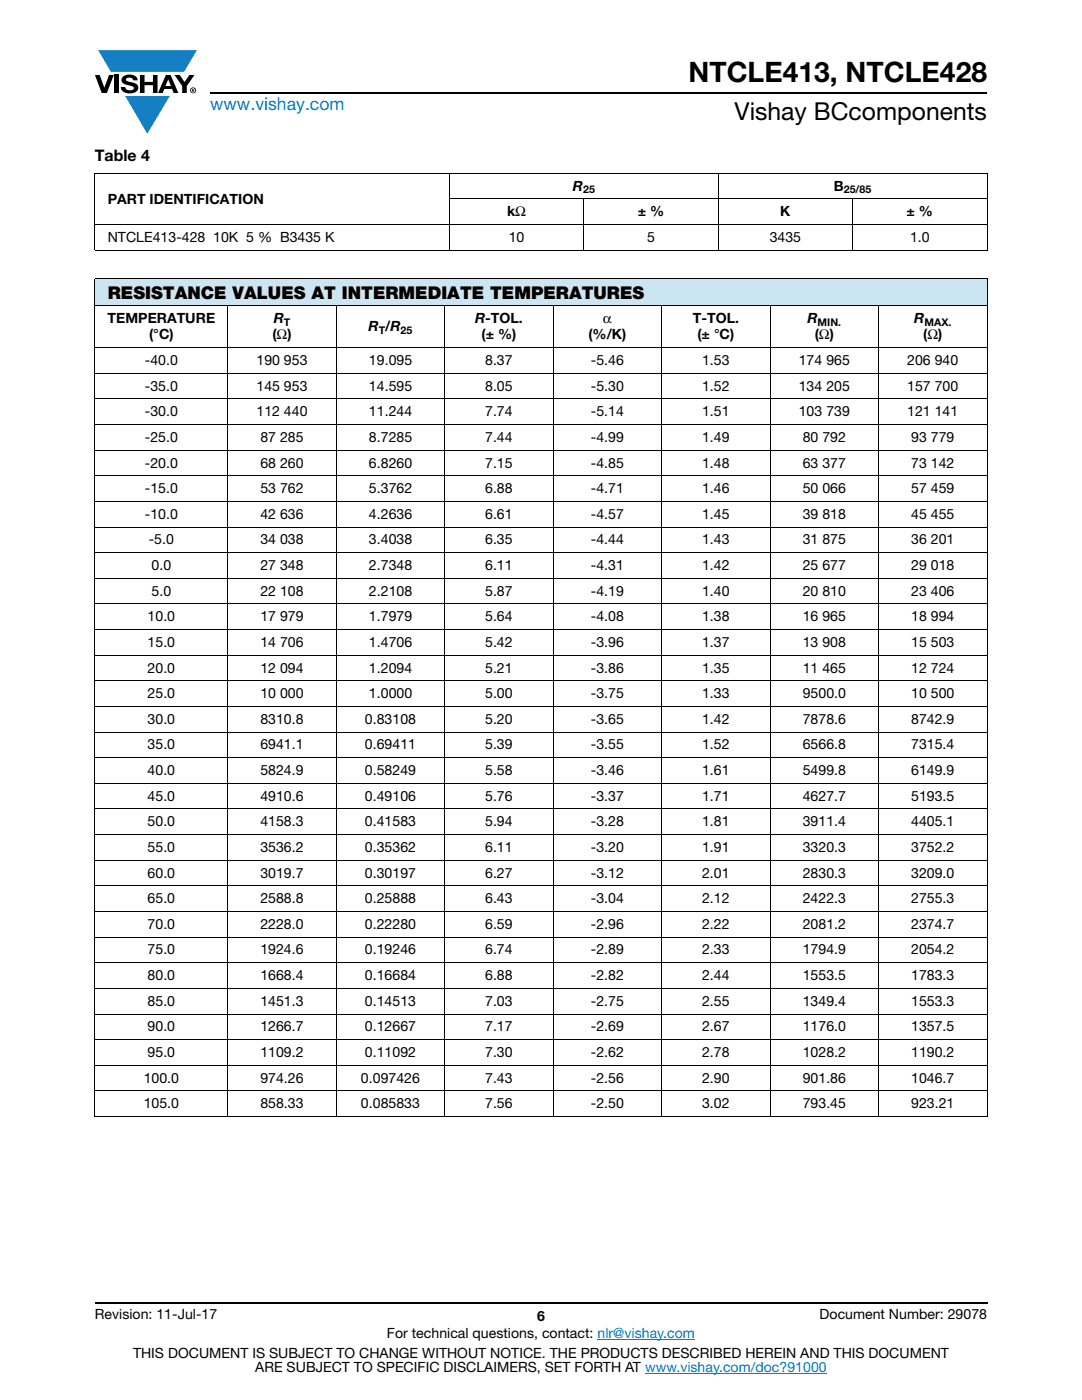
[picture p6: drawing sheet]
<svg xmlns="http://www.w3.org/2000/svg" width="216mm" height="279mm" viewBox="0 0 216 279" stroke-linecap="round" stroke-linejoin="round" font-family="sans-serif">
<g fill="#147fc3">
<path d="M19.6 10h19.7l-2.6 4.3h-1.1h-13.5z"/>
<path d="M25 19.2h8.9l-4.5 7.5z"/>
</g>
<g fill="#000">
<path d="M18.9 15h1l.9 2.5 1-2.5h.9l-1.4 3.6h-1zM22.9 15h.9v3.6h-.9zM24.6 15.3a2.1 2.1 0 0 1 2.8 .3l.1 .4h-.9a.79 .79 0 0 0-.7-.5 .79 .79 0 0 0-.8 .4l.3 .3 1 .2a1.08 1.08 0 0 1 1.2 1 1.08 1.08 0 0 1-1.1 1.2 1.73 1.73 0 0 1-2.4-1.2h.9a.96 .96 0 0 0 .8 .6 .96 .96 0 0 0 .9-.4 1.31 1.31 0 0 0-1.2-.6 1.03 1.03 0 0 1-1.1-.6 1.03 1.03 0 0 1 .2-1.1zM27.9 15h.9v1.3h1.7v-1.3h.9v3.6h-.9v-1.6h-1.7v1.6h-.9zM34.8 15h1.1l.9 1.4 1-1.4h1l-1.5 2.2v1.4h-.9v-1.4z"/>
<path d="M33.6 15.9l.5 1.3h-1.1zM33.1 15l-1.6 3.6h1l.3-.8h1.5l.3 .8h1l-1.6-3.6z"/>
<path d="M38.4 17.8h.2v.2h-.2zM38.3 17.7v.7h.1v-.3l.4 .3-.2-.3 .2-.2-.1-.2z"/>
<path d="M38.1 18a.46 .46 0 0 1 .9 0 .46 .46 0 0 1-.9 0zM37.9 18a.6 .6 0 0 0 1.2 0 .6 .6 0 0 0-1.2 0z"/>
</g>
<path d="M42 18.6h155M18.9 260h178.1" fill="none" stroke="#000" stroke-width=".36"/>
<path d="M119.2 267.3h19.5M128.7 274h36.3" fill="none" stroke="#007ec4" stroke-width=".2"/>
<path d="M18.9 55.6h178.1v5.5h-178.1z" fill="#cce5f3"/>
<g fill="#fff">
<path d="M18.9 69.4h26.6v5.1h-26.6z"/>
<path d="M45.5 69.4h21.6v5.1h-21.6z"/>
<path d="M67.1 69.4h21.7v5.1h-21.7z"/>
<path d="M88.8 69.4h21.6v5.1h-21.6z"/>
<path d="M110.4 69.4h21.6v5.1h-21.6z"/>
<path d="M132 69.4h21.7v5.1h-21.7z"/>
<path d="M153.7 69.4h21.6v5.1h-21.6z"/>
<path d="M175.3 69.4h21.7v5.1h-21.7z"/>
<path d="M18.9 74.5h26.6v5.1h-26.6z"/>
<path d="M45.5 74.5h21.6v5.1h-21.6z"/>
<path d="M67.1 74.5h21.7v5.1h-21.7z"/>
<path d="M88.8 74.5h21.6v5.1h-21.6z"/>
<path d="M110.4 74.5h21.6v5.1h-21.6z"/>
<path d="M132 74.5h21.7v5.1h-21.7z"/>
<path d="M153.7 74.5h21.6v5.1h-21.6z"/>
<path d="M175.3 74.5h21.7v5.1h-21.7z"/>
<path d="M18.9 79.6h26.6v5.1h-26.6z"/>
<path d="M45.5 79.6h21.6v5.1h-21.6z"/>
<path d="M67.1 79.6h21.7v5.1h-21.7z"/>
<path d="M88.8 79.6h21.6v5.1h-21.6z"/>
<path d="M110.4 79.6h21.6v5.1h-21.6z"/>
<path d="M132 79.6h21.7v5.1h-21.7z"/>
<path d="M153.7 79.6h21.6v5.1h-21.6z"/>
<path d="M175.3 79.6h21.7v5.1h-21.7z"/>
<path d="M18.9 84.7h26.6v5.1h-26.6z"/>
<path d="M45.5 84.7h21.6v5.1h-21.6z"/>
<path d="M67.1 84.7h21.7v5.1h-21.7z"/>
<path d="M88.8 84.7h21.6v5.1h-21.6z"/>
<path d="M110.4 84.7h21.6v5.1h-21.6z"/>
<path d="M132 84.7h21.7v5.1h-21.7z"/>
<path d="M153.7 84.7h21.6v5.1h-21.6z"/>
<path d="M175.3 84.7h21.7v5.1h-21.7z"/>
<path d="M18.9 89.8h26.6v5.1h-26.6z"/>
<path d="M45.5 89.8h21.6v5.1h-21.6z"/>
<path d="M67.1 89.8h21.7v5.1h-21.7z"/>
<path d="M88.8 89.8h21.6v5.1h-21.6z"/>
<path d="M110.4 89.8h21.6v5.1h-21.6z"/>
<path d="M132 89.8h21.7v5.1h-21.7z"/>
<path d="M153.7 89.8h21.6v5.1h-21.6z"/>
<path d="M175.3 89.8h21.7v5.1h-21.7z"/>
<path d="M18.9 94.9h26.6v5.2h-26.6z"/>
<path d="M45.5 94.9h21.6v5.2h-21.6z"/>
<path d="M67.1 94.9h21.7v5.2h-21.7z"/>
<path d="M88.8 94.9h21.6v5.2h-21.6z"/>
<path d="M110.4 94.9h21.6v5.2h-21.6z"/>
<path d="M132 94.9h21.7v5.2h-21.7z"/>
<path d="M153.7 94.9h21.6v5.2h-21.6z"/>
<path d="M175.3 94.9h21.7v5.2h-21.7z"/>
<path d="M18.9 100.1h26.6v5.1h-26.6z"/>
<path d="M45.5 100.1h21.6v5.1h-21.6z"/>
<path d="M67.1 100.1h21.7v5.1h-21.7z"/>
<path d="M88.8 100.1h21.6v5.1h-21.6z"/>
<path d="M110.4 100.1h21.6v5.1h-21.6z"/>
<path d="M132 100.1h21.7v5.1h-21.7z"/>
<path d="M153.7 100.1h21.6v5.1h-21.6z"/>
<path d="M175.3 100.1h21.7v5.1h-21.7z"/>
<path d="M18.9 105.2h26.6v5.1h-26.6z"/>
<path d="M45.5 105.2h21.6v5.1h-21.6z"/>
<path d="M67.1 105.2h21.7v5.1h-21.7z"/>
<path d="M88.8 105.2h21.6v5.1h-21.6z"/>
<path d="M110.4 105.2h21.6v5.1h-21.6z"/>
<path d="M132 105.2h21.7v5.1h-21.7z"/>
<path d="M153.7 105.2h21.6v5.1h-21.6z"/>
<path d="M175.3 105.2h21.7v5.1h-21.7z"/>
<path d="M18.9 110.3h26.6v5.1h-26.6z"/>
<path d="M45.5 110.3h21.6v5.1h-21.6z"/>
<path d="M67.1 110.3h21.7v5.1h-21.7z"/>
<path d="M88.8 110.3h21.6v5.1h-21.6z"/>
<path d="M110.4 110.3h21.6v5.1h-21.6z"/>
<path d="M132 110.3h21.7v5.1h-21.7z"/>
<path d="M153.7 110.3h21.6v5.1h-21.6z"/>
<path d="M175.3 110.3h21.7v5.1h-21.7z"/>
<path d="M18.9 115.4h26.6v5.1h-26.6z"/>
<path d="M45.5 115.4h21.6v5.1h-21.6z"/>
<path d="M67.1 115.4h21.7v5.1h-21.7z"/>
<path d="M88.8 115.4h21.6v5.1h-21.6z"/>
<path d="M110.4 115.4h21.6v5.1h-21.6z"/>
<path d="M132 115.4h21.7v5.1h-21.7z"/>
<path d="M153.7 115.4h21.6v5.1h-21.6z"/>
<path d="M175.3 115.4h21.7v5.1h-21.7z"/>
<path d="M18.9 120.5h26.6v5.1h-26.6z"/>
<path d="M45.5 120.5h21.6v5.1h-21.6z"/>
<path d="M67.1 120.5h21.7v5.1h-21.7z"/>
<path d="M88.8 120.5h21.6v5.1h-21.6z"/>
<path d="M110.4 120.5h21.6v5.1h-21.6z"/>
<path d="M132 120.5h21.7v5.1h-21.7z"/>
<path d="M153.7 120.5h21.6v5.1h-21.6z"/>
<path d="M175.3 120.5h21.7v5.1h-21.7z"/>
<path d="M18.9 125.6h26.6v5.1h-26.6z"/>
<path d="M45.5 125.6h21.6v5.1h-21.6z"/>
<path d="M67.1 125.6h21.7v5.1h-21.7z"/>
<path d="M88.8 125.6h21.6v5.1h-21.6z"/>
<path d="M110.4 125.6h21.6v5.1h-21.6z"/>
<path d="M132 125.6h21.7v5.1h-21.7z"/>
<path d="M153.7 125.6h21.6v5.1h-21.6z"/>
<path d="M175.3 125.6h21.7v5.1h-21.7z"/>
<path d="M18.9 130.7h26.6v5.2h-26.6z"/>
<path d="M45.5 130.7h21.6v5.2h-21.6z"/>
<path d="M67.1 130.7h21.7v5.2h-21.7z"/>
<path d="M88.8 130.7h21.6v5.2h-21.6z"/>
<path d="M110.4 130.7h21.6v5.2h-21.6z"/>
<path d="M132 130.7h21.7v5.2h-21.7z"/>
<path d="M153.7 130.7h21.6v5.2h-21.6z"/>
<path d="M175.3 130.7h21.7v5.2h-21.7z"/>
<path d="M18.9 135.9h26.6v5.1h-26.6z"/>
<path d="M45.5 135.9h21.6v5.1h-21.6z"/>
<path d="M67.1 135.9h21.7v5.1h-21.7z"/>
<path d="M88.8 135.9h21.6v5.1h-21.6z"/>
<path d="M110.4 135.9h21.6v5.1h-21.6z"/>
<path d="M132 135.9h21.7v5.1h-21.7z"/>
<path d="M153.7 135.9h21.6v5.1h-21.6z"/>
<path d="M175.3 135.9h21.7v5.1h-21.7z"/>
<path d="M18.9 141h26.6v5.1h-26.6z"/>
<path d="M45.5 141h21.6v5.1h-21.6z"/>
<path d="M67.1 141h21.7v5.1h-21.7z"/>
<path d="M88.8 141h21.6v5.1h-21.6z"/>
<path d="M110.4 141h21.6v5.1h-21.6z"/>
<path d="M132 141h21.7v5.1h-21.7z"/>
<path d="M153.7 141h21.6v5.1h-21.6z"/>
<path d="M175.3 141h21.7v5.1h-21.7z"/>
<path d="M18.9 146.1h26.6v5.1h-26.6z"/>
<path d="M45.5 146.1h21.6v5.1h-21.6z"/>
<path d="M67.1 146.1h21.7v5.1h-21.7z"/>
<path d="M88.8 146.1h21.6v5.1h-21.6z"/>
<path d="M110.4 146.1h21.6v5.1h-21.6z"/>
<path d="M132 146.1h21.7v5.1h-21.7z"/>
<path d="M153.7 146.1h21.6v5.1h-21.6z"/>
<path d="M175.3 146.1h21.7v5.1h-21.7z"/>
<path d="M18.9 151.2h26.6v5.1h-26.6z"/>
<path d="M45.5 151.2h21.6v5.1h-21.6z"/>
<path d="M67.1 151.2h21.7v5.1h-21.7z"/>
<path d="M88.8 151.2h21.6v5.1h-21.6z"/>
<path d="M110.4 151.2h21.6v5.1h-21.6z"/>
<path d="M132 151.2h21.7v5.1h-21.7z"/>
<path d="M153.7 151.2h21.6v5.1h-21.6z"/>
<path d="M175.3 151.2h21.7v5.1h-21.7z"/>
<path d="M18.9 156.3h26.6v5.1h-26.6z"/>
<path d="M45.5 156.3h21.6v5.1h-21.6z"/>
<path d="M67.1 156.3h21.7v5.1h-21.7z"/>
<path d="M88.8 156.3h21.6v5.1h-21.6z"/>
<path d="M110.4 156.3h21.6v5.1h-21.6z"/>
<path d="M132 156.3h21.7v5.1h-21.7z"/>
<path d="M153.7 156.3h21.6v5.1h-21.6z"/>
<path d="M175.3 156.3h21.7v5.1h-21.7z"/>
<path d="M18.9 161.4h26.6v5.2h-26.6z"/>
<path d="M45.5 161.4h21.6v5.2h-21.6z"/>
<path d="M67.1 161.4h21.7v5.2h-21.7z"/>
<path d="M88.8 161.4h21.6v5.2h-21.6z"/>
<path d="M110.4 161.4h21.6v5.2h-21.6z"/>
<path d="M132 161.4h21.7v5.2h-21.7z"/>
<path d="M153.7 161.4h21.6v5.2h-21.6z"/>
<path d="M175.3 161.4h21.7v5.2h-21.7z"/>
<path d="M18.9 166.6h26.6v5.1h-26.6z"/>
<path d="M45.5 166.6h21.6v5.1h-21.6z"/>
<path d="M67.1 166.6h21.7v5.1h-21.7z"/>
<path d="M88.8 166.6h21.6v5.1h-21.6z"/>
<path d="M110.4 166.6h21.6v5.1h-21.6z"/>
<path d="M132 166.6h21.7v5.1h-21.7z"/>
<path d="M153.7 166.6h21.6v5.1h-21.6z"/>
<path d="M175.3 166.6h21.7v5.1h-21.7z"/>
<path d="M18.9 171.7h26.6v5.1h-26.6z"/>
<path d="M45.5 171.7h21.6v5.1h-21.6z"/>
<path d="M67.1 171.7h21.7v5.1h-21.7z"/>
<path d="M88.8 171.7h21.6v5.1h-21.6z"/>
<path d="M110.4 171.7h21.6v5.1h-21.6z"/>
<path d="M132 171.7h21.7v5.1h-21.7z"/>
<path d="M153.7 171.7h21.6v5.1h-21.6z"/>
<path d="M175.3 171.7h21.7v5.1h-21.7z"/>
<path d="M18.9 176.8h26.6v5.1h-26.6z"/>
<path d="M45.5 176.8h21.6v5.1h-21.6z"/>
<path d="M67.1 176.8h21.7v5.1h-21.7z"/>
<path d="M88.8 176.8h21.6v5.1h-21.6z"/>
<path d="M110.4 176.8h21.6v5.1h-21.6z"/>
<path d="M132 176.8h21.7v5.1h-21.7z"/>
<path d="M153.7 176.8h21.6v5.1h-21.6z"/>
<path d="M175.3 176.8h21.7v5.1h-21.7z"/>
<path d="M18.9 181.9h26.6v5.1h-26.6z"/>
<path d="M45.5 181.9h21.6v5.1h-21.6z"/>
<path d="M67.1 181.9h21.7v5.1h-21.7z"/>
<path d="M88.8 181.9h21.6v5.1h-21.6z"/>
<path d="M110.4 181.9h21.6v5.1h-21.6z"/>
<path d="M132 181.9h21.7v5.1h-21.7z"/>
<path d="M153.7 181.9h21.6v5.1h-21.6z"/>
<path d="M175.3 181.9h21.7v5.1h-21.7z"/>
<path d="M18.9 187h26.6v5.1h-26.6z"/>
<path d="M45.5 187h21.6v5.1h-21.6z"/>
<path d="M67.1 187h21.7v5.1h-21.7z"/>
<path d="M88.8 187h21.6v5.1h-21.6z"/>
<path d="M110.4 187h21.6v5.1h-21.6z"/>
<path d="M132 187h21.7v5.1h-21.7z"/>
<path d="M153.7 187h21.6v5.1h-21.6z"/>
<path d="M175.3 187h21.7v5.1h-21.7z"/>
<path d="M18.9 192.1h26.6v5.2h-26.6z"/>
<path d="M45.5 192.1h21.6v5.2h-21.6z"/>
<path d="M67.1 192.1h21.7v5.2h-21.7z"/>
<path d="M88.8 192.1h21.6v5.2h-21.6z"/>
<path d="M110.4 192.1h21.6v5.2h-21.6z"/>
<path d="M132 192.1h21.7v5.2h-21.7z"/>
<path d="M153.7 192.1h21.6v5.2h-21.6z"/>
<path d="M175.3 192.1h21.7v5.2h-21.7z"/>
<path d="M18.9 197.3h26.6v5.1h-26.6z"/>
<path d="M45.5 197.3h21.6v5.1h-21.6z"/>
<path d="M67.1 197.3h21.7v5.1h-21.7z"/>
<path d="M88.8 197.3h21.6v5.1h-21.6z"/>
<path d="M110.4 197.3h21.6v5.1h-21.6z"/>
<path d="M132 197.3h21.7v5.1h-21.7z"/>
<path d="M153.7 197.3h21.6v5.1h-21.6z"/>
<path d="M175.3 197.3h21.7v5.1h-21.7z"/>
<path d="M18.9 202.4h26.6v5.1h-26.6z"/>
<path d="M45.5 202.4h21.6v5.1h-21.6z"/>
<path d="M67.1 202.4h21.7v5.1h-21.7z"/>
<path d="M88.8 202.4h21.6v5.1h-21.6z"/>
<path d="M110.4 202.4h21.6v5.1h-21.6z"/>
<path d="M132 202.4h21.7v5.1h-21.7z"/>
<path d="M153.7 202.4h21.6v5.1h-21.6z"/>
<path d="M175.3 202.4h21.7v5.1h-21.7z"/>
<path d="M18.9 207.5h26.6v5.1h-26.6z"/>
<path d="M45.5 207.5h21.6v5.1h-21.6z"/>
<path d="M67.1 207.5h21.7v5.1h-21.7z"/>
<path d="M88.8 207.5h21.6v5.1h-21.6z"/>
<path d="M110.4 207.5h21.6v5.1h-21.6z"/>
<path d="M132 207.5h21.7v5.1h-21.7z"/>
<path d="M153.7 207.5h21.6v5.1h-21.6z"/>
<path d="M175.3 207.5h21.7v5.1h-21.7z"/>
<path d="M18.9 212.6h26.6v5.1h-26.6z"/>
<path d="M45.5 212.6h21.6v5.1h-21.6z"/>
<path d="M67.1 212.6h21.7v5.1h-21.7z"/>
<path d="M88.8 212.6h21.6v5.1h-21.6z"/>
<path d="M110.4 212.6h21.6v5.1h-21.6z"/>
<path d="M132 212.6h21.7v5.1h-21.7z"/>
<path d="M153.7 212.6h21.6v5.1h-21.6z"/>
<path d="M175.3 212.6h21.7v5.1h-21.7z"/>
<path d="M18.9 217.7h26.6v5.1h-26.6z"/>
<path d="M45.5 217.7h21.6v5.1h-21.6z"/>
<path d="M67.1 217.7h21.7v5.1h-21.7z"/>
<path d="M88.8 217.7h21.6v5.1h-21.6z"/>
<path d="M110.4 217.7h21.6v5.1h-21.6z"/>
<path d="M132 217.7h21.7v5.1h-21.7z"/>
<path d="M153.7 217.7h21.6v5.1h-21.6z"/>
<path d="M175.3 217.7h21.7v5.1h-21.7z"/>
</g>
<g fill="none" stroke="#000" stroke-width=".2">
<path d="M18.9 34.6h178.1M18.9 34.7v15.1M89.6 39.7h107.4M89.7 34.5v15.5M116.5 39.6v10.4M143.3 34.5v15.5M170.1 39.6v10.4M197 34.7v15.1M18.9 44.8h178.1M18.9 49.9h178.1M18.9 55.6h178.1M18.9 55.7v167"/>
<path d="M197 55.7v167M18.9 61.1h178.1M18.9 69.4h178.1M18.9 74.5h178.1M18.9 79.6h178.1M45.5 61v161.9M67.1 61v161.9M88.8 61v161.9M110.4 61v161.9M132 61v161.9M153.7 61v161.9M175.3 61v161.9"/>
<path d="M18.9 84.7h178.1M18.9 89.8h178.1M18.9 94.9h178.1M18.9 100.1h178.1M18.9 105.2h178.1M18.9 110.3h178.1M18.9 115.4h178.1M18.9 120.5h178.1M18.9 125.6h178.1M18.9 130.7h178.1M18.9 135.9h178.1M18.9 141h178.1"/>
<path d="M18.9 146.1h178.1M18.9 151.2h178.1M18.9 156.3h178.1M18.9 161.4h178.1M18.9 166.6h178.1M18.9 171.7h178.1M18.9 176.8h178.1M18.9 181.9h178.1M18.9 187h178.1M18.9 192.1h178.1M18.9 197.3h178.1M18.9 202.4h178.1"/>
<path d="M18.9 207.5h178.1M18.9 212.6h178.1M18.9 217.7h178.1M18.9 222.8h178.1"/>
</g>
<text font-size="5.6" x="137.4" y="16.4">NTCLE413, NTCLE428</text>
<text font-size="4.9" x="146.6" y="24">Vishay BCcomponents</text>
<text font-size="3.5" fill="#007ec4" x="42" y="21.9">www.vishay.com</text>
<text font-size="3.5" x="21.5" y="59.7">RESISTANCE VALUES AT INTERMEDIATE TEMPERATURES</text>
<text font-size="3.2" x="18.9" y="32.1">Table 4</text>
<g font-size="2.8">
<text x="21.5" y="40.6">PART IDENTIFICATION</text>
<text x="114.3" y="38.1">R</text>
<text x="166.4" y="38.1">B</text>
<text x="101.2" y="43.2">kΩ</text>
<text x="127.3" y="43.2">± %</text>
<text x="155.7" y="43.2">K</text>
<text x="180.9" y="43.2">± %</text>
<text x="21.5" y="48.3">NTCLE413-428 10K 5 % B3435 K</text>
<text x="101.5" y="48.3">10</text>
<text x="129.1" y="48.3">5</text>
<text x="153.6" y="48.3">3435</text>
<text x="181.6" y="48.3">1.0</text>
<text x="21.5" y="64.5">TEMPERATURE</text>
<text x="54.6" y="64.5">R</text>
<text x="94.8" y="64.5">R-TOL.</text>
<text x="120.3" y="64.5">α</text>
<text x="138.2" y="64.5">T-TOL.</text>
<text x="161.1" y="64.5">R</text>
<text x="182.4" y="64.5">R</text>
<text x="29.8" y="67.7">(°C)</text>
<text x="54.4" y="67.7">(Ω)</text>
<text x="73.5" y="66.1">R /R</text>
<text x="96.1" y="67.7">(± %)</text>
<text x="117.4" y="67.7">(%/K)</text>
<text x="139.2" y="67.7">(± °C)</text>
<text x="162.6" y="67.7">(Ω)</text>
<text x="184.2" y="67.7">(Ω)</text>
<text x="28.9" y="72.8">-40.0</text>
<text x="28.9" y="78">-35.0</text>
<text x="51.2" y="72.8">190 953</text>
<text x="51.2" y="78">145 953</text>
<text x="73.6" y="72.8">19.095</text>
<text x="73.6" y="78">14.595</text>
<text x="96.8" y="72.8">8.37</text>
<text x="96.8" y="78">8.05</text>
<text x="117.9" y="72.8">-5.46</text>
<text x="117.9" y="78">-5.30</text>
<text x="140.1" y="72.8">1.53</text>
<text x="140.1" y="78">1.52</text>
<text x="159.4" y="72.8">174 965</text>
<text x="159.4" y="78">134 205</text>
<text x="181" y="72.8">206 940</text>
<text x="181" y="78">157 700</text>
<text x="28.9" y="83.1">-30.0</text>
<text x="51.2" y="83.1">112 440</text>
<text x="73.6" y="83.1">11.244</text>
<text x="96.8" y="83.1">7.74</text>
<text x="117.9" y="83.1">-5.14</text>
<text x="140.1" y="83.1">1.51</text>
<text x="159.4" y="83.1">103 739</text>
<text x="181" y="83.1">121 141</text>
<text x="28.9" y="88.2">-25.0</text>
<text x="52" y="88.2">87 285</text>
<text x="73.6" y="88.2">8.7285</text>
<text x="96.8" y="88.2">7.44</text>
<text x="117.9" y="88.2">-4.99</text>
<text x="140.1" y="88.2">1.49</text>
<text x="160.2" y="88.2">80 792</text>
<text x="181.8" y="88.2">93 779</text>
<text x="28.9" y="93.3">-20.0</text>
<text x="52" y="93.3">68 260</text>
<text x="73.6" y="93.3">6.8260</text>
<text x="96.8" y="93.3">7.15</text>
<text x="117.9" y="93.3">-4.85</text>
<text x="140.1" y="93.3">1.48</text>
<text x="160.2" y="93.3">63 377</text>
<text x="181.8" y="93.3">73 142</text>
<text x="28.9" y="98.4">-15.0</text>
<text x="52" y="98.4">53 762</text>
<text x="73.6" y="98.4">5.3762</text>
<text x="96.8" y="98.4">6.88</text>
<text x="117.9" y="98.4">-4.71</text>
<text x="140.1" y="98.4">1.46</text>
<text x="160.2" y="98.4">50 066</text>
<text x="181.8" y="98.4">57 459</text>
<text x="28.9" y="103.5">-10.0</text>
<text x="52" y="103.5">42 636</text>
<text x="73.6" y="103.5">4.2636</text>
<text x="96.8" y="103.5">6.61</text>
<text x="117.9" y="103.5">-4.57</text>
<text x="140.1" y="103.5">1.45</text>
<text x="160.2" y="103.5">39 818</text>
<text x="181.8" y="103.5">45 455</text>
<text x="29.7" y="108.6">-5.0</text>
<text x="30.2" y="113.7">0.0</text>
<text x="52" y="108.6">34 038</text>
<text x="52" y="113.7">27 348</text>
<text x="73.6" y="108.6">3.4038</text>
<text x="73.6" y="113.7">2.7348</text>
<text x="96.8" y="108.6">6.35</text>
<text x="96.8" y="113.7">6.11</text>
<text x="117.9" y="108.6">-4.44</text>
<text x="117.9" y="113.7">-4.31</text>
<text x="140.1" y="108.6">1.43</text>
<text x="140.1" y="113.7">1.42</text>
<text x="160.2" y="108.6">31 875</text>
<text x="160.2" y="113.7">25 677</text>
<text x="181.8" y="108.6">36 201</text>
<text x="181.8" y="113.7">29 018</text>
<text x="30.2" y="118.9">5.0</text>
<text x="52" y="118.9">22 108</text>
<text x="73.6" y="118.9">2.2108</text>
<text x="96.8" y="118.9">5.87</text>
<text x="117.9" y="118.9">-4.19</text>
<text x="140.1" y="118.9">1.40</text>
<text x="160.2" y="118.9">20 810</text>
<text x="181.8" y="118.9">23 406</text>
<text x="29.5" y="124">10.0</text>
<text x="52" y="124">17 979</text>
<text x="73.6" y="124">1.7979</text>
<text x="96.8" y="124">5.64</text>
<text x="117.9" y="124">-4.08</text>
<text x="140.1" y="124">1.38</text>
<text x="160.2" y="124">16 965</text>
<text x="181.8" y="124">18 994</text>
<text x="29.5" y="129.1">15.0</text>
<text x="52" y="129.1">14 706</text>
<text x="73.6" y="129.1">1.4706</text>
<text x="96.8" y="129.1">5.42</text>
<text x="117.9" y="129.1">-3.96</text>
<text x="140.1" y="129.1">1.37</text>
<text x="160.2" y="129.1">13 908</text>
<text x="181.8" y="129.1">15 503</text>
<text x="29.5" y="134.2">20.0</text>
<text x="52" y="134.2">12 094</text>
<text x="73.6" y="134.2">1.2094</text>
<text x="96.8" y="134.2">5.21</text>
<text x="117.9" y="134.2">-3.86</text>
<text x="140.1" y="134.2">1.35</text>
<text x="160.2" y="134.2">11 465</text>
<text x="181.8" y="134.2">12 724</text>
<text x="29.5" y="139.3">25.0</text>
<text x="52" y="139.3">10 000</text>
<text x="73.6" y="139.3">1.0000</text>
<text x="96.8" y="139.3">5.00</text>
<text x="117.9" y="139.3">-3.75</text>
<text x="140.1" y="139.3">1.33</text>
<text x="160.2" y="139.3">9500.0</text>
<text x="181.8" y="139.3">10 500</text>
<text x="29.5" y="144.4">30.0</text>
<text x="29.5" y="149.6">35.0</text>
<text x="52" y="144.4">8310.8</text>
<text x="52" y="149.6">6941.1</text>
<text x="72.8" y="144.4">0.83108</text>
<text x="72.8" y="149.6">0.69411</text>
<text x="96.8" y="144.4">5.20</text>
<text x="96.8" y="149.6">5.39</text>
<text x="117.9" y="144.4">-3.65</text>
<text x="117.9" y="149.6">-3.55</text>
<text x="140.1" y="144.4">1.42</text>
<text x="140.1" y="149.6">1.52</text>
<text x="160.2" y="144.4">7878.6</text>
<text x="160.2" y="149.6">6566.8</text>
<text x="181.8" y="144.4">8742.9</text>
<text x="181.8" y="149.6">7315.4</text>
<text x="29.5" y="154.7">40.0</text>
<text x="52" y="154.7">5824.9</text>
<text x="72.8" y="154.7">0.58249</text>
<text x="96.8" y="154.7">5.58</text>
<text x="117.9" y="154.7">-3.46</text>
<text x="140.1" y="154.7">1.61</text>
<text x="160.2" y="154.7">5499.8</text>
<text x="181.8" y="154.7">6149.9</text>
<text x="29.5" y="159.8">45.0</text>
<text x="52" y="159.8">4910.6</text>
<text x="72.8" y="159.8">0.49106</text>
<text x="96.8" y="159.8">5.76</text>
<text x="117.9" y="159.8">-3.37</text>
<text x="140.1" y="159.8">1.71</text>
<text x="160.2" y="159.8">4627.7</text>
<text x="181.8" y="159.8">5193.5</text>
<text x="29.5" y="164.9">50.0</text>
<text x="52" y="164.9">4158.3</text>
<text x="72.8" y="164.9">0.41583</text>
<text x="96.8" y="164.9">5.94</text>
<text x="117.9" y="164.9">-3.28</text>
<text x="140.1" y="164.9">1.81</text>
<text x="160.2" y="164.9">3911.4</text>
<text x="181.8" y="164.9">4405.1</text>
<text x="29.5" y="170">55.0</text>
<text x="52" y="170">3536.2</text>
<text x="72.8" y="170">0.35362</text>
<text x="96.8" y="170">6.11</text>
<text x="117.9" y="170">-3.20</text>
<text x="140.1" y="170">1.91</text>
<text x="160.2" y="170">3320.3</text>
<text x="181.8" y="170">3752.2</text>
<text x="29.5" y="175.1">60.0</text>
<text x="52" y="175.1">3019.7</text>
<text x="72.8" y="175.1">0.30197</text>
<text x="96.8" y="175.1">6.27</text>
<text x="117.9" y="175.1">-3.12</text>
<text x="140.1" y="175.1">2.01</text>
<text x="160.2" y="175.1">2830.3</text>
<text x="181.8" y="175.1">3209.0</text>
<text x="29.5" y="180.3">65.0</text>
<text x="29.5" y="185.4">70.0</text>
<text x="52" y="180.3">2588.8</text>
<text x="52" y="185.4">2228.0</text>
<text x="72.8" y="180.3">0.25888</text>
<text x="72.8" y="185.4">0.22280</text>
<text x="96.8" y="180.3">6.43</text>
<text x="96.8" y="185.4">6.59</text>
<text x="117.9" y="180.3">-3.04</text>
<text x="117.9" y="185.4">-2.96</text>
<text x="140.1" y="180.3">2.12</text>
<text x="140.1" y="185.4">2.22</text>
<text x="160.2" y="180.3">2422.3</text>
<text x="160.2" y="185.4">2081.2</text>
<text x="181.8" y="180.3">2755.3</text>
<text x="181.8" y="185.4">2374.7</text>
<text x="29.5" y="190.5">75.0</text>
<text x="52" y="190.5">1924.6</text>
<text x="72.8" y="190.5">0.19246</text>
<text x="96.8" y="190.5">6.74</text>
<text x="117.9" y="190.5">-2.89</text>
<text x="140.1" y="190.5">2.33</text>
<text x="160.2" y="190.5">1794.9</text>
<text x="181.8" y="190.5">2054.2</text>
<text x="29.5" y="195.6">80.0</text>
<text x="52" y="195.6">1668.4</text>
<text x="72.8" y="195.6">0.16684</text>
<text x="96.8" y="195.6">6.88</text>
<text x="117.9" y="195.6">-2.82</text>
<text x="140.1" y="195.6">2.44</text>
<text x="160.2" y="195.6">1553.5</text>
<text x="181.8" y="195.6">1783.3</text>
<text x="29.5" y="200.7">85.0</text>
<text x="52" y="200.7">1451.3</text>
<text x="72.8" y="200.7">0.14513</text>
<text x="96.8" y="200.7">7.03</text>
<text x="117.9" y="200.7">-2.75</text>
<text x="140.1" y="200.7">2.55</text>
<text x="160.2" y="200.7">1349.4</text>
<text x="181.8" y="200.7">1553.3</text>
<text x="29.5" y="205.8">90.0</text>
<text x="52" y="205.8">1266.7</text>
<text x="72.8" y="205.8">0.12667</text>
<text x="96.8" y="205.8">7.17</text>
<text x="117.9" y="205.8">-2.69</text>
<text x="140.1" y="205.8">2.67</text>
<text x="160.2" y="205.8">1176.0</text>
<text x="181.8" y="205.8">1357.5</text>
<text x="29.5" y="210.9">95.0</text>
<text x="52" y="210.9">1109.2</text>
<text x="72.8" y="210.9">0.11092</text>
<text x="96.8" y="210.9">7.30</text>
<text x="117.9" y="210.9">-2.62</text>
<text x="140.1" y="210.9">2.78</text>
<text x="160.2" y="210.9">1028.2</text>
<text x="181.8" y="210.9">1190.2</text>
<text x="28.7" y="216.1">100.0</text>
<text x="28.7" y="221.2">105.0</text>
<text x="52" y="216.1">974.26</text>
<text x="52" y="221.2">858.33</text>
<text x="72" y="216.1">0.097426</text>
<text x="72" y="221.2">0.085833</text>
<text x="96.8" y="216.1">7.43</text>
<text x="96.8" y="221.2">7.56</text>
<text x="117.9" y="216.1">-2.56</text>
<text x="117.9" y="221.2">-2.50</text>
<text x="140.1" y="216.1">2.90</text>
<text x="140.1" y="221.2">3.02</text>
<text x="160.2" y="216.1">901.86</text>
<text x="160.2" y="221.2">793.45</text>
<text x="181.8" y="216.1">1046.7</text>
<text x="181.8" y="221.2">923.21</text>
<text x="18.9" y="263.3">Revision: 11-Jul-17</text>
<text x="107.2" y="263.6">6</text>
<text x="163.6" y="263.3">Document Number: 29078</text>
<text x="77.2" y="267.1">For technical questions, contact: nlr@vishay.com</text>
<text x="26.5" y="271">THIS DOCUMENT IS SUBJECT TO CHANGE WITHOUT NOTICE. THE PRODUCTS DESCRIBED HEREIN AND THIS DOCUMENT</text>
<text x="50.9" y="273.8">ARE SUBJECT TO SPECIFIC DISCLAIMERS, SET FORTH AT www.vishay.com/doc?91000</text>
</g>
<g font-size="2.1">
<text x="116.4" y="38.6">25</text>
<text x="168.4" y="38.6">25/85</text>
<text x="56.6" y="65">T</text>
<text x="163.2" y="65">MIN.</text>
<text x="184.5" y="65">MAX.</text>
<text x="75.6" y="66.6">T</text>
<text x="79.9" y="66.6">25</text>
</g>
</svg>
